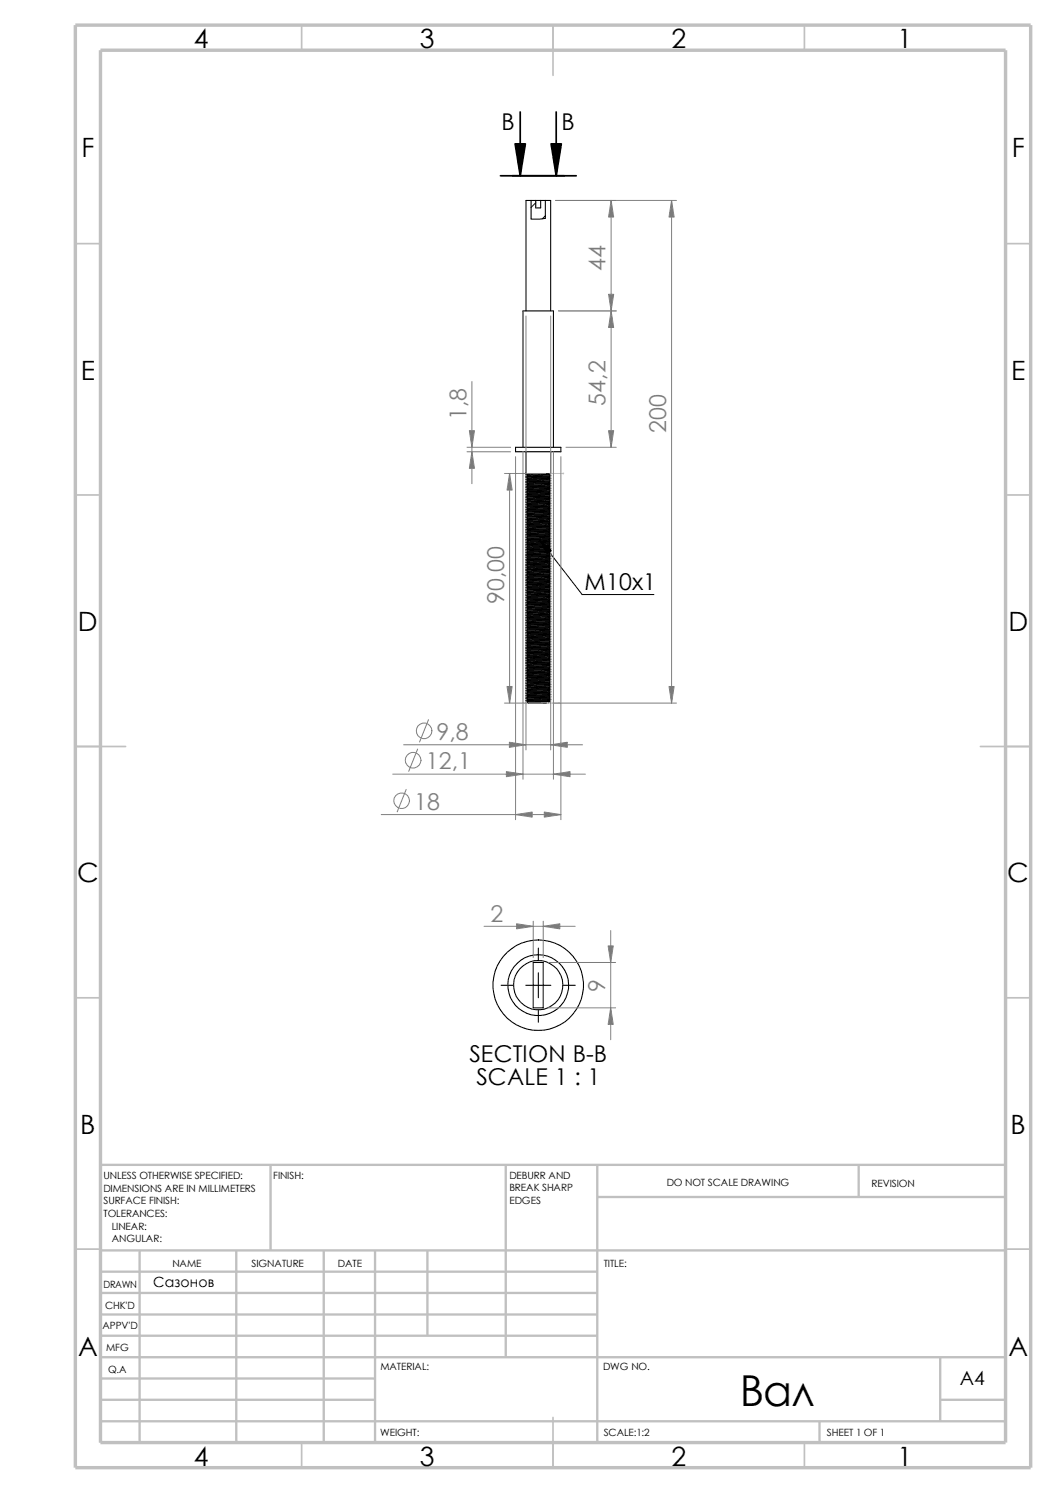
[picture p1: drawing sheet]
<svg xmlns="http://www.w3.org/2000/svg" width="210mm" height="297mm" viewBox="0 0 210 297" stroke-linecap="round" stroke-linejoin="round" font-family="sans-serif">
<g fill="none" stroke="#c0c0c0" stroke-width=".34">
<path d="M60 5v5M110 5v10M160 5v5M15 48.5h5M200 48.5h5M15 98.5h5M200 98.5h5M15 148.5h10M195 148.5h10M15 198.5h5M200 198.5h5M15 248.5h5"/>
<path d="M200 248.5h5M60 287v5M110 282v10M160 287v5"/>
</g>
<g fill="none" stroke="#c0c0c0" stroke-width=".47">
<path d="M53.8 231.7v17.1M100.6 231.7v38.3M118.8 231.7v55.3M118.8 238.1h81.2M170.8 231.7v6.4M200 231.7h-180v55.3M20 248.8h180M20 257.2h98.8M20 253h98.8M27.8 248.8v38.2M47 248.8v38.2M64.4 248.8v38.2"/>
<path d="M74.6 248.8v38.2M85 248.8v16.9M20 265.7h98.8M20 261.5h98.8M20 278.5h54.6M20 274.2h54.6M20 270h180M187 278.5h13M187 270v12.7M20 282.7h180M163 282.7v4.3"/>
</g>
<path d="M15 5h190v287h-190zM20 10h180v277h-180z" fill="none" stroke="#c0c0c0" stroke-width=".68" stroke-linecap="butt"/>
<g fill="none" stroke="#000" stroke-width=".21">
<path d="M105.6 39.9v3.7h.4l2.5-.2v-3.5M105.6 39.9h-1v21.9M105.6 39.9h2.9M106.6 39.9v1.5h.9v-1.5M108.5 39.9h1v21.9M102.5 89h9v.9h-9zM104 89v-27.2h6.1v27.2M104.6 99.9l.3 .2M104.6 99.4l.3 .2M104.6 98.9l.3 .2M104.6 98.4l.3 .2M104.6 97.9l.3 .2"/>
<path d="M104.6 96.9l.3 .2M104.6 96.4l.3 .2M104.6 95.9l.3 .2M104.6 95.4l.3 .2M104.6 94.4l.3 .2M104.6 89.9v4.5M104.6 94.9h.1M104.6 95.4h.1M104.6 95.9h.1M104.6 96.4h.1M104.6 96.9h.1M104.6 97.4h.1"/>
<path d="M104.6 97.9h.1M104.6 98.4h.1M104.6 98.8v.1M104.6 99.4h.1M104.6 99.9h.1M104.9 99.6l-.3 .3M104.9 99.2l-.3 .2M104.9 98.6l-.3 .2M104.9 98.1l-.3 .3M104.9 97.6l-.3 .3M104.9 97.1l-.3 .3M104.9 96.6l-.3 .3"/>
<path d="M104.9 96.1l-.3 .3M104.9 95.6l-.3 .2 4.9-.2M104.9 95.1l-.3 .3M104.9 94.6l-.3 .3M104.9 99.1v.1M109.2 99.8l-4.3 .3M109.2 99.4l-4.3 .2M109.2 98.8l-4.3 .3M109.2 98.3l-4.3 .3M109.2 97.8l-4.3 .3M109.2 97.3l-4.3 .3M109.2 96.4l-4.3 .2"/>
<path d="M109.2 95.8l-4.3 .3M109.2 95.3l-4.3 .3M109.2 94.8l-4.3 .3M109.2 99.9l.3 .2M109.2 99l.3 .1M109.2 98.5l.3 .1M109.2 98l.3 .1M109.2 97.5l.3 .1M109.2 96.9l.3 .2M109.2 96.5l.3 .1M109.2 96l.3 .1M109.2 95.5l.3 .2-4.9 .2"/>
<path d="M109.2 95l.3 .1M109.2 94.4l.3 .2M109.2 99.8v.1M109.2 99.4h.1M109.2 98.8v.2M109.2 98.3v.2M109.2 97.8v.2M109.2 97.3v.2M109.2 96.8v.1M109.2 96.4v.1M109.2 95.8v.2M109.2 95.3v.2"/>
<path d="M109.2 94.8v.2M109.2 94.3v.1M109.2 99.9l-4.3 .3M109.2 99l-4.3 .2M109.2 98.5l-4.3 .2M109.2 98l-4.3 .2M109.2 97.5l-4.3 .2M109.2 96.9l-4.3 .3M109.2 96.5l-4.3 .2M109.2 96l-4.3 .2M109.2 95.5l-4.3 .2M109.2 95l-4.3 .2"/>
<path d="M109.2 94.4l-4.3 .3M109.5 99.7l-.3 .1M109.5 99.2l-.3 .2M109.5 98.7l-.3 .1M109.5 98.2l-.3 .1M109.5 97.7l-.3 .1M109.5 97.2l-.3 .1M109.5 96.7a4.8 4.8 0 0 1-2.4 .2l-2.2 .2M109.5 96.2l-.3 .2M109.5 95.7l-.3 .1M109.5 95.2l-.3 .1M109.5 94.7l-.3 .1"/>
<path d="M109.5 94.2a4.8 4.8 0 0 1-2.4 .2l-2.2 .2M109.5 99.6l-4.9 .3M109.5 99.1l-4.9 .3M109.5 98.6l-4.9 .2M109.5 98.1l-4.9 .3M109.5 97.6l-4.9 .3M109.5 97.1l-4.9 .3M109.5 96.6l-4.9 .3M109.5 95.1l-4.9 .3M109.5 94.6l-4.9 .3M109.5 98.2l-4.9 .2M109.5 96.2l-4.9 .2"/>
<path d="M109.5 99.6l-.6-.1-4 .2M109.5 97.1l-.3 .1-4.6 .2 .3 .2M109.5 94.6l-.3 .1-4.6 .2 .3 .2M109.5 99.6l-.3 .1-4.6 .2M109.5 99.1l-.3 .1-4.6 .2M109.5 98.6l-4.9 .3M109.5 96.6l-.3 .1-4.6 .2M109.5 89.9v4.3l-4.9 .2M109.5 98.1v.1M104.6 119.9l.3 .2M104.6 119.4l.3 .2M104.6 118.9l.3 .2"/>
<path d="M104.6 118.4l.3 .2M104.6 117.9l.3 .2M104.6 117.4l.3 .2M104.6 116.9l.3 .2M104.6 116.4l.3 .2M104.6 116l.3 .1M104.6 115.4l.3 .2M104.6 114.9l.3 .2M104.6 114.4l.3 .2M104.6 113.9l.3 .2M104.6 112.9l.3 .2M104.6 112.4l.3 .2"/>
<path d="M104.6 111.9l.3 .2M104.6 111.4l.3 .2M104.6 110.9l.3 .2M104.6 110.4l.3 .2M104.6 109.9l.3 .2M104.6 109.4l.3 .2M104.6 108.9l.3 .2M104.6 108.4l.3 .2M104.6 107.9l.3 .2M104.6 107.4l.3 .2M104.6 106.9l.3 .2M104.6 106.4l.3 .2"/>
<path d="M104.6 105.9l.3 .2M104.6 104.9l.3 .2M104.6 104.4l.3 .2M104.6 103.9l.3 .2M104.6 103.4l.3 .2M104.6 102.9l.3 .2M104.6 102.4l.3 .2M104.6 101.9l.3 .2M104.6 101.4l.3 .2M104.6 100.9l.3 .2M104.6 100.4l.3 .2M104.6 100.4h.1"/>
<path d="M104.6 100.9h.1M104.6 101.3v.1M104.6 101.9h.1M104.6 102.4h.1M104.6 102.9h.1M104.6 103.4h.1M104.6 103.9h.1M104.6 104.4h.1M104.6 104.9h.1M104.6 105.4h.1M104.6 105.9h.1M104.6 106.8v.1"/>
<path d="M104.6 107.4h.1M104.6 107.9h.1M104.6 108.4h.1M104.6 108.9h.1M104.6 109.3v.1M104.6 109.9h.1M104.6 110.4h.1M104.6 110.9h.1M104.6 111.4h.1M104.6 111.9h.1M104.6 112.4h.1M104.6 112.9h.1"/>
<path d="M104.6 113.4h.1M104.6 113.9h.1M104.6 114.4h.1M104.6 114.9h.1M104.6 115.4h.1M104.6 115.9v.1M104.6 116.4h.1M104.6 116.9h.1M104.6 117.3v.1M104.6 117.9h.1M104.6 118.4h.1M104.6 118.9h.1"/>
<path d="M104.6 119.4h.1M104.6 119.9h.1M104.9 119.6l-.3 .2 4.9-.2M104.9 119.1l-.3 .3M104.9 118.6l-.3 .3M104.9 118.1l-.3 .3M104.9 117.7l-.3 .2M104.9 117.1l-.3 .2M104.9 116.6l-.3 .3M104.9 116.1l-.3 .3M104.9 115.6l-.3 .3M104.9 115.1l-.3 .3"/>
<path d="M104.9 114.6l-.3 .3M104.9 114.1l-.3 .2M104.9 113.6l-.3 .3M104.9 113.1l-.3 .3M104.9 112.6l-.3 .3M104.9 112.1l-.3 .3M104.9 111.6l-.3 .2M104.9 111.1l-.3 .3M104.9 110.6l-.3 .3M104.9 109.7l-.3 .2M104.9 109.1l-.3 .2M104.9 108.6l-.3 .3"/>
<path d="M104.9 108.1l-.3 .3M104.9 107.6l-.3 .3M104.9 107.1l-.3 .3M104.9 106.6l-.3 .2M104.9 106.1l-.3 .3M104.9 105.6l-.3 .3M104.9 105.1l-.3 .3M104.9 104.6l-.3 .3M104.9 104.1l-.3 .3M104.9 103.6l-.3 .2M104.9 103.1l-.3 .3M104.9 102.6l-.3 .3"/>
<path d="M104.9 101.7l-.3 .2M104.9 101.1l-.3 .2M104.9 100.6l-.3 .3M104.9 100.1l-.3 .3M104.9 117.6v.1M104.9 109.6v.1M104.9 101.6v.1M104.9 118.2l4-.2 .6 .1-.3 .1-4.6 .2M109.2 109.9l-4 .1-.3 .1-.3 .3M109.2 101.9l-4 .1-.3 .1-.3 .3M109.2 119.8l-4.3 .3M109.2 119.3l-4.3 .3"/>
<path d="M109.2 118.8l-4.3 .3M109.2 118.3l-4.3 .3M109.2 117.9l-4.3 .2M109.2 117.3l-4.3 .3M109.2 116.8l-4.3 .3M109.2 116.3l-4.3 .3M109.2 115.8l-4.3 .3M109.2 115.4l-4.3 .2M109.2 114.9l-4.3 .2M109.2 114.3l-4.3 .3M109.2 113.8l-4.3 .3M109.2 113.3l-4.3 .3"/>
<path d="M109.2 112.4l-4.3 .2M109.2 111.8l-4.3 .3M109.2 111.3l-4.3 .3M109.2 110.8l-4.3 .3M109.2 109.3l-4.3 .3M109.2 108.8l-4.3 .3M109.2 108.3l-4.3 .3M109.2 107.8l-4.3 .3M109.2 107.4l-4.3 .2M109.2 106.8l-4.3 .3M109.2 106.3l-4.3 .3M109.2 105.8l-4.3 .3"/>
<path d="M109.2 105.3l-4.3 .3M109.2 104.4l-4.3 .2M109.2 103.8l-4.3 .3M109.2 103.3l-4.3 .3M109.2 102.8l-4.3 .3M109.2 101.3l-4.3 .3M109.2 100.8l-4.3 .3M109.2 100.3l-4.3 .3M109.2 120l.3 .1M109.2 119.5l.3 .1M109.2 119l.3 .1M109.2 118.4l.3 .2"/>
<path d="M109.2 117.5l.3 .1M109.2 117l.3 .1M109.2 116.5l.3 .2-4.9 .2M109.2 116l.3 .1M109.2 115.4l.3 .2M109.2 115l.3 .1M109.2 114.5l.3 .1M109.2 114l.3 .1M109.2 113.5l.3 .1M109.2 112.9l.3 .3-4.9 .2 .3 .2M109.2 112.5l.3 .1M109.2 112l.3 .1"/>
<path d="M109.2 111.5l.3 .1M109.2 111l.3 .1M109.2 110.4l.3 .2M109.2 110l.3 .1M109.2 109.5l.3 .1M109.2 109l.3 .1M109.2 108.5l.3 .1M109.2 107.9l.3 .2M109.2 107.4l.3 .2M109.2 107l.3 .1M109.2 106.5l.3 .2-4.9 .2M109.2 106l.3 .1"/>
<path d="M109.2 105.5l.3 .2-4.9 .2M109.2 104.9l.3 .3-4.9 .2 .3 .2M109.2 104.5l.3 .1M109.2 104l.3 .1M109.2 103.5l.3 .1M109.2 103l.3 .2-4.9 .2M109.2 102.4l.3 .2M109.2 102l.3 .2-4.9 .2M109.2 101.5l.3 .2-4.9 .2M109.2 101l.3 .1M109.2 100.5l.3 .1M109.2 119.8v.2"/>
<path d="M109.2 119.3v.2M109.2 118.8v.2M109.2 118.3v.1M109.2 117.9h.1M109.2 117.3v.2M109.2 116.8v.2M109.2 116.3v.2M109.2 115.8v.2M109.2 115.4h.1M109.2 114.9v.1M109.2 114.3v.2M109.2 113.8v.2"/>
<path d="M109.2 113.3v.2M109.2 112.8v.1M109.2 112.4v.1M109.2 111.8v.2M109.2 111.3v.2M109.2 110.8v.2M109.2 110.3v.1M109.2 109.9v.1M109.2 109.3v.2M109.2 108.8v.2M109.2 108.3v.2M109.2 107.8v.1"/>
<path d="M109.2 107.4h.1M109.2 106.8v.2M109.2 106.3v.2M109.2 105.8v.2M109.2 105.3v.2M109.2 104.8v.1M109.2 104.4v.1M109.2 103.8v.2M109.2 103.3v.2M109.2 102.8v.2M109.2 102.3v.1M109.2 101.9v.1"/>
<path d="M109.2 101.3v.2M109.2 100.8v.2M109.2 100.3v.2M109.2 120l-4.3 .2M109.2 119.5l-4.3 .2M109.2 119l-4.3 .2M109.2 118.4l-4.3 .3M109.2 117.5l-4.3 .2M109.2 117l-4.3 .2M109.2 116.5l-4.3 .2M109.2 116l-4.3 .2M109.2 115.4l-4.3 .3"/>
<path d="M109.2 115l-4.3 .2M109.2 114.5l-4.3 .2M109.2 114l-4.3 .2M109.2 113.5l-4.3 .2M109.2 112.9l-4.3 .3M109.2 112.5l-4.3 .2M109.2 112l-4.3 .2M109.2 111.5l-4.3 .2M109.2 111l-4.3 .2M109.2 110.4l-4.3 .3M109.2 110l-4.3 .2M109.2 109.5l-4.3 .2"/>
<path d="M109.2 109l-4.3 .2M109.2 108.5l-4.3 .2M109.2 107.9l-4.3 .3M109.2 107.4l-4.3 .3M109.2 107l-4.3 .2M109.2 106.5l-4.3 .2M109.2 106l-4.3 .2M109.2 105.5l-4.3 .2M109.2 104.9l-4.3 .3M109.2 104.5l-4.3 .2M109.2 104l-4.3 .2M109.2 103.5l-4.3 .2"/>
<path d="M109.2 103l-4.3 .2M109.2 102.4l-4.3 .3M109.2 102l-4.3 .2M109.2 101.5l-4.3 .2M109.2 101l-4.3 .2M109.2 100.5l-4.3 .2M109.5 118.1l-4.9 .3M109.5 116.6l-4.9 .3M109.5 114.6l-4.9 .3M109.5 113.1l-4.9 .3M109.5 106.6l-4.9 .2M109.5 105.6l-4.9 .3"/>
<path d="M109.5 105.1l-4.9 .3M109.5 103.1l-4.9 .3M109.5 102.1l-4.9 .3M109.5 101.6l-4.9 .3M109.5 119.7l-.3 .1M109.5 119.2l-.3 .1M109.5 118.7l-.3 .1M109.5 118.2l-.3 .1M109.5 117.7l-.3 .2M109.5 117.2l-.3 .1M109.5 116.7l-.3 .1M109.5 116.2l-.3 .1"/>
<path d="M109.5 115.7l-.3 .1M109.5 115.2l-.3 .2M109.5 114.7l-.3 .2M109.5 114.2l-.3 .1M109.5 113.7l-.3 .1M109.5 113.2l-.3 .1M109.5 112.7a4.8 4.8 0 0 1-2.4 .2l-2.2 .2M109.5 112.2l-.3 .2M109.5 111.7l-.3 .1M109.5 111.2l-.3 .1M109.5 110.7l-.3 .1M109.5 110.2a4.8 4.8 0 0 1-2.4 .2l-2.2 .2"/>
<path d="M109.5 109.7l-.3 .2M109.5 109.2l-.3 .1M109.5 108.7l-.3 .1M109.5 108.2l-.3 .1M109.5 107.7l-.3 .1M109.5 107.2l-.3 .2M109.5 106.7l-.3 .1M109.5 106.2l-.3 .1M109.5 105.7l-.3 .1M109.5 105.2l-.3 .1M109.5 104.7a4.8 4.8 0 0 1-2.4 .2l-2.2 .2M109.5 104.2l-.3 .2"/>
<path d="M109.5 103.7l-.3 .1M109.5 103.2l-.3 .1M109.5 102.7l-.3 .1M109.5 102.2a4.8 4.8 0 0 1-2.4 .2l-2.2 .2M109.5 101.7l-.3 .2M109.5 101.2l-.3 .1M109.5 100.7l-.3 .1M109.5 100.2l-.3 .1M109.5 119.1l-4.9 .3M109.5 118.6l-4.9 .3M109.5 117.6l-4.9 .3M109.5 117.1l-4.9 .2"/>
<path d="M109.5 116.1l-4.9 .3M109.5 115.6l-4.9 .3M109.5 115.1l-4.9 .3M109.5 114.1l-4.9 .3M109.5 113.6l-4.9 .3M109.5 112.6l-4.9 .3M109.5 112.1l-4.9 .3M109.5 111.6l-4.9 .2M109.5 111.1l-4.9 .3M109.5 110.6l-4.9 .3M109.5 110.1l-4.9 .3M109.5 109.6l-4.9 .3"/>
<path d="M109.5 109.1l-4.9 .2M109.5 108.6l-4.9 .3M109.5 108.1l-4.9 .3M109.5 107.6l-4.9 .3M109.5 107.1l-4.9 .3M109.5 106.1l-4.9 .2M109.5 104.6l-4.9 .3M109.5 103.6l-4.9 .2M109.5 102.6l-4.9 .3M109.5 101.1l-4.9 .2M109.5 100.6l-4.9 .3M109.5 100.1l-4.9 .3"/>
<path d="M109.5 116.2l-4.9 .2M109.5 108.2l-4.9 .2M109.5 106.2l-4.9 .2M109.5 104.2l-4.9 .2M109.5 119.6l-4.9 .3M109.5 117.6l-.3 .1-4.6 .2M109.5 117.1l-4.9 .3M109.5 115.6l-.3 .1-4.6 .3M109.5 115.1l-.3 .1-4.6 .2M109.5 114.6l-.3 .1-4.6 .2M109.5 112.6l-.3 .1-4.6 .2M109.5 112.1l-.3 .1-4.6 .2"/>
<path d="M109.5 111.6l-4.9 .3M109.5 110.1l-.3 .1-4.6 .2M109.5 109.6l-.3 .1-4.6 .2M109.5 109.1l-4.9 .3M109.5 107.6l-.3 .1-4.6 .3M109.5 107.1l-.3 .1-4.6 .2M109.5 104.6l-.3 .1-4.6 .2M109.5 103.6l-4.9 .3M109.5 101.1l-4.9 .3M109.5 106.1v.1M109.5 108.1v.1M109.5 116.1v.1"/>
<path d="M104.6 138.9l.3 .2M104.6 138.4l.3 .2M104.6 137.9l.3 .2M104.6 137.4l.3 .2M104.6 136.9l.3 .2M104.6 136.4l.3 .2M104.6 135.9l.3 .2M104.6 135.4l.3 .2M104.6 134.9l.3 .2M104.6 134.5l.3 .1M104.6 133.9l.3 .2M104.6 133.4l.3 .2"/>
<path d="M104.6 132.9l.3 .2M104.6 132.4l.3 .2M104.6 131.4l.3 .2M104.6 130.9l.3 .2M104.6 130.4l.3 .2M104.6 129.9l.3 .2M104.6 129.4l.3 .2M104.6 128.9l.3 .2M104.6 128.4l.3 .2M104.6 127.9l.3 .2M104.6 127.4l.3 .2M104.6 126.9l.3 .2"/>
<path d="M104.6 126.4l.3 .2M104.6 125.9l.3 .2M104.6 125.4l.3 .2M104.6 124.9l.3 .2M104.6 124.4l.3 .2M104.6 123.4l.3 .2M104.6 122.9l.3 .2M104.6 122.4l.3 .2M104.6 121.9l.3 .2M104.6 120.9l.3 .2M104.6 120.4l.3 .2M104.6 139.4l.1 .1 .6-.1"/>
<path d="M104.6 120.4h.1M104.6 120.9h.1M104.6 121.4h.1M104.6 121.9h.1M104.6 122.4h.1M104.6 122.9h.1M104.6 123.4h.1M104.6 123.9h.1M104.6 124.4h.1M104.6 124.9h.1M104.6 125.3v.1M104.6 125.9h.1"/>
<path d="M104.6 126.4h.1M104.6 126.9h.1M104.6 127.4h.1M104.6 128.4h.1M104.6 128.9h.1M104.6 129.9h.1M104.6 130.4h.1M104.6 130.9h.1M104.6 131.4h.1M104.6 131.9h.1M104.6 132.4h.1M104.6 132.9h.1"/>
<path d="M104.6 133.3v.1M104.6 133.9h.1M104.6 134.4v.1M104.6 134.9h.1M104.6 135.4h.1M104.6 135.8v.1M104.6 136.4h.1M104.6 136.9h.1M104.6 137.4h.1M104.6 137.9h.1M104.6 138.4h.1M104.6 138.9h.1"/>
<path d="M104.6 139.4h.7M104.8 139.5l.1 .1M104.9 139.7h.8M104.9 139.1l-.3 .3M104.9 138.6l-.3 .3M104.9 138.1l-.3 .2M104.9 137.6l-.3 .3M104.9 137.1l-.3 .3M104.9 136.2l-.3 .2M104.9 135.6l-.3 .2M104.9 135.1l-.3 .3M104.9 134.6l-.3 .3"/>
<path d="M104.9 134.1l-.3 .3M104.9 133.6l-.3 .3M104.9 133.1l-.3 .2M104.9 132.6l-.3 .3M104.9 132.1l-.3 .3M104.9 131.6l-.3 .3M104.9 131.1l-.3 .3M104.9 130.6l-.3 .3M104.9 130.1l-.3 .2M104.9 129.6l-.3 .3M104.9 129.1l-.3 .3M104.9 128.1l-.3 .3"/>
<path d="M104.9 127.6l-.3 .2M104.9 127.1l-.3 .3M104.9 126.6l-.3 .3M104.9 126.1l-.3 .3M104.9 125.7l-.3 .2M104.9 125.1l-.3 .2M104.9 124.6l-.3 .3M104.9 124.1l-.3 .3M104.9 123.6l-.3 .3M104.9 123.1l-.3 .3M104.9 122.6l-.3 .3M104.9 122.1l-.3 .2 4.9-.2"/>
<path d="M104.9 121.6l-.3 .3M104.9 121.1l-.3 .3M104.9 120.1l-.3 .3M104.9 136.1v.1M104.9 125.6v.1M104.9 139.6v.1M109.2 139.4l-3.5 .3M109.2 136.4l-4 .1-.3 .1-.3 .3M109.2 128.4l-4 .1-.3 .1-.3 .3M109.2 120.4l-4.3 .2-.3 .3M109.2 138.9l-4.3 .2M109.2 138.3l-4.3 .3"/>
<path d="M109.2 137.8l-4.3 .3M109.2 137.3l-4.3 .3M109.2 135.8l-4.3 .3M109.2 135.3l-4.3 .3M109.2 134.8l-4.3 .3M109.2 134.3l-4.3 .3M109.2 133.9l-4.3 .2M109.2 133.4l-4.3 .2M109.2 132.8l-4.3 .3M109.2 132.3l-4.3 .3M109.2 131.8l-4.3 .3M109.2 130.9l-4.3 .2"/>
<path d="M109.2 130.3l-4.3 .3M109.2 129.8l-4.3 .3M109.2 129.3l-4.3 .3M109.2 127.8l-4.3 .3M109.2 127.3l-4.3 .3M109.2 126.8l-4.3 .3M109.2 126.3l-4.3 .3M109.2 125.9l-4.3 .2M109.2 125.3l-4.3 .3M109.2 124.8l-4.3 .3M109.2 124.3l-4.3 .3M109.2 123.8l-4.3 .3"/>
<path d="M109.2 123.4l-4.3 .2M109.2 122.9l-4.3 .2M109.2 122.3l-4.3 .3M109.2 121.8l-4.3 .3M109.2 121.3l-4.3 .3M109.2 139l.3 .2-4.2 .2M109.2 138.5l.3 .1M109.2 138l.3 .1M109.2 137.5l.3 .1M109.2 136.9l.3 .3-4.9 .2M109.2 136.5l.3 .1M109.2 136l.3 .1"/>
<path d="M109.2 135.5l.3 .2-4.9 .2M109.2 135l.3 .1M109.2 134.5l.3 .1M109.2 133.9l.3 .2M109.2 133.5l.3 .1M109.2 133l.3 .1M109.2 132.5l.3 .1M109.2 132l.3 .1M109.2 131.4l.3 .2M109.2 131l.3 .1M109.2 130.5l.3 .1M109.2 130l.3 .1"/>
<path d="M109.2 129.5l.3 .1M109.2 128.9l.3 .3-4.9 .3M109.2 128.5l.3 .1M109.2 128l.3 .2-4.9 .2M109.2 127.5l.3 .2-4.9 .2M109.2 127l.3 .1M109.2 126.4l.3 .2M109.2 125.5l.3 .2-4.9 .2M109.2 125l.3 .1M109.2 124.5l.3 .1M109.2 124l.3 .2-4.9 .2M109.2 123.4l.3 .2"/>
<path d="M109.2 123l.3 .1M109.2 122.5l.3 .1M109.2 122l.3 .1M109.2 121.5l.3 .1M109.2 120.9l.3 .2M109.2 120.5l.3 .1M109.2 124.8l.3-.1-4.9 .2M109.2 139.3v.1M109.2 138.9v.1M109.2 138.3v.2M109.2 137.8v.2M109.2 137.3v.2"/>
<path d="M109.2 136.8v.1M109.2 136.4v.1M109.2 135.8v.2M109.2 135.3v.2M109.2 134.8v.2M109.2 134.3v.2M109.2 133.9h.1M109.2 133.3v.2M109.2 132.8v.2M109.2 132.3v.2M109.2 131.8v.2M109.2 131.3v.1"/>
<path d="M109.2 130.9v.1M109.2 130.3v.2M109.2 129.8v.2M109.2 129.3v.2M109.2 128.8v.1M109.2 128.4v.1M109.2 127.8v.2M109.2 127.3v.2M109.2 126.8v.2M109.2 126.3v.1M109.2 125.9h.1M109.2 125.3v.2"/>
<path d="M109.2 124.8v.2M109.2 124.3v.2M109.2 123.8v.2M109.2 123.4h.1M109.2 122.9v.1M109.2 122.3v.2M109.2 121.8v.2M109.2 121.3v.2M109.2 120.8v.1M109.2 120.4v.1M109.2 139.4l.1 .1M109.2 139l-4.3 .2"/>
<path d="M109.2 138.5l-4.3 .2M109.2 138l-4.3 .2M109.2 137.5l-4.3 .2M109.2 136.9l-4.3 .3M109.2 136.5l-4.3 .2M109.2 136l-4.3 .2M109.2 135.5l-4.3 .2M109.2 135l-4.3 .2M109.2 134.5l-4.3 .2M109.2 133.9l-4.3 .3M109.2 133.5l-4.3 .2M109.2 133l-4.3 .2"/>
<path d="M109.2 132.5l-4.3 .2M109.2 132l-4.3 .2M109.2 131.4l-4.3 .3M109.2 131l-4.3 .2M109.2 130.5l-4.3 .2M109.2 130l-4.3 .2M109.2 129.5l-4.3 .2M109.2 128.9l-4.3 .3M109.2 128.5l-4.3 .2M109.2 128l-4.3 .2M109.2 127.5l-4.3 .2M109.2 127l-4.3 .2"/>
<path d="M109.2 126.4l-4.3 .3M109.2 125.5l-4.3 .2M109.2 125l-4.3 .2M109.2 124.5l-4.3 .2M109.2 124l-4.3 .2M109.2 123.4l-4.3 .3M109.2 123l-4.3 .2M109.2 122.5l-4.3 .2M109.2 122l-4.3 .2M109.2 121.5l-4.3 .2M109.2 120.9l-4.3 .3M109.2 120.5l-4.3 .2"/>
<path d="M109.3 139.5l-3.6 .2M109.3 139.5a1.78 1.78 0 0 1-1.7 .4h-2.5l-.2-.2M109.5 139.1l-4.9 .3M109.5 137.1l-4.9 .3M109.5 135.6l-4.9 .2M109.5 129.1l-4.9 .3M109.5 128.1l-4.9 .3M109.5 127.6l-4.9 .3M109.5 125.6l-4.9 .3M109.5 124.1l-4.9 .3M109.5 139.2a4.8 4.8 0 0 1-2.4 .2l-2.2 .2M109.5 138.7l-.3 .2"/>
<path d="M109.5 138.2l-.3 .1M109.5 137.7l-.3 .1M109.5 137.2l-.3 .1M109.5 136.7a4.8 4.8 0 0 1-2.4 .2l-2.2 .2M109.5 136.2l-.3 .2M109.5 135.7l-.3 .1M109.5 135.2l-.3 .1M109.5 134.7l-.3 .1M109.5 134.2l-.3 .1M109.5 133.7l-.3 .2M109.5 133.2l-.3 .1M109.5 132.7l-.3 .1"/>
<path d="M109.5 132.2l-.3 .1M109.5 131.7l-.3 .1M109.5 131.2a4.8 4.8 0 0 1-2.4 .2l-2.2 .2M109.5 130.7l-.3 .2M109.5 130.2l-.3 .1M109.5 129.7l-.3 .1M109.5 129.2l-.3 .1M109.5 128.7a4.8 4.8 0 0 1-2.4 .2l-2.2 .2M109.5 128.2l-.3 .2M109.5 127.7l-.3 .1M109.5 127.2l-.3 .1M109.5 126.7l-.3 .1"/>
<path d="M109.5 126.2l-.3 .1M109.5 125.7l-.3 .2M109.5 125.2l-.3 .1M109.5 124.2l-.3 .1M109.5 123.7l-.3 .1M109.5 123.2l-.3 .2M109.5 122.7l-.3 .2M109.5 122.2l-.3 .1M109.5 121.7l-.3 .1M109.5 121.2l-.3 .1M109.5 120.7a4.8 4.8 0 0 1-2.4 .2l-2.2 .2M109.5 120.2l-.3 .2"/>
<path d="M109.5 138.6l-4.9 .3M109.5 138.1l-4.9 .2M109.5 137.6l-4.9 .3M109.5 136.6l-4.9 .3M109.5 136.1l-4.9 .3M109.5 135.1l-4.9 .3M109.5 134.6l-4.9 .3M109.5 134.1l-4.9 .3M109.5 133.6l-4.9 .3M109.5 133.1l-4.9 .3M109.5 132.6l-4.9 .3M109.5 132.1l-4.9 .3"/>
<path d="M109.5 131.6l-4.9 .3M109.5 131.1l-4.9 .3M109.5 130.1l-4.9 .2M109.5 129.6l-4.9 .3M109.5 128.6l-4.9 .3M109.5 127.1l-4.9 .3M109.5 126.6l-4.9 .3M109.5 126.1l-4.9 .3M109.5 125.1l-4.9 .2M109.5 123.6l-4.9 .3M109.5 123.1l-4.9 .3M109.5 121.6l-4.9 .3"/>
<path d="M109.5 121.1l-4.9 .3M109.5 120.6l-4.9 .3M109.5 120.1l-4.9 .3M109.5 134.7l-4.9 .2M109.5 132.7l-4.9 .2M109.5 130.7l-4.9 .2M109.5 124.7l-4.9 .2M109.5 122.7l-4.9 .2M109.5 126.1l-.6-.1-4 .2M109.5 131.6l-.3 .1-4.6 .2 .3 .2M109.5 123.6l-.3 .1-4.6 .2 .3 .2M109.5 121.1l-.3 .1-4.6 .2 .3 .2"/>
<path d="M109.5 138.6l-.3 .1-4.6 .2M109.5 138.1l-4.9 .3M109.5 136.6l-.3 .1-4.6 .2M109.5 136.1l-.3 .1-4.6 .2M109.5 134.1l-.3 .1-4.6 .3M109.5 133.6l-.3 .1-4.6 .2M109.5 131.1l-.3 .1-4.6 .2M109.5 130.1l-4.9 .3M109.5 128.6l-.3 .1-4.6 .2M109.5 126.1l-.3 .1-4.6 .2M109.5 125.1l-4.9 .3M109.5 123.1l-.3 .1-4.6 .2"/>
<path d="M109.5 122.1l-4.9 .3M109.5 120.6l-.3 .1-4.6 .2M109.5 120.1l-.3 .1-4.6 .2M109.5 124.6v.1M109.5 132.6v.1M109.5 134.6v.1M106 191.5h2v9h-2z"/>
<circle cx="107" cy="196" r="9"/>
<circle cx="107" cy="196" r="4.9"/>
<circle cx="107" cy="196" r="6.1"/>
</g>
<path d="M106.6 40.3l-1 1M108.5 42.9l-.6 .6M107.2 107.2l8.6 11.1h14.2M99.7 196h2.4M104.6 196h5M107.1 188.6v2.4M107.1 193.5v5M112.1 196h2.3M107.1 201v2.4" fill="none" stroke="#000" stroke-width=".2"/>
<path d="M109.5 94.2h2.5M108.9 139.9h2.4" fill="none" stroke="#c0c0c0" stroke-width=".2"/>
<g fill="#c0c0c0" stroke="#c0c0c0" stroke-width=".2">
<circle cx="111.3" cy="139.9" r=".08"/>
<circle cx="108.9" cy="139.9" r=".08"/>
<circle cx="112" cy="94.2" r=".08"/>
<circle cx="109.5" cy="94.2" r=".08"/>
</g>
<g fill="none" stroke="#808080" stroke-width=".2">
<path d="M110.5 39.9h24M121.5 39.9v49.1M133.6 39.9v100M93.9 75.9v20.3M104.6 62.9v86.3M109.5 62.9v86.3M111.1 61.8h11.5M92.9 89h8.7M92.9 89.9h8.7M100.3 94.2h8.2M101.3 94.2v45.7M102.5 90.8v72.3"/>
<path d="M104 90v65M110.1 90v65M111.5 90.8v72.3M112.6 89h10M100.3 139.9h7.6M110 139.9h24.5M78.1 154h38.3M80.3 148.2h35.6M80.8 157.1l-1.8 4.4M83.1 149l-1.8 4.5M85.2 143.2l-1.8 4.4M75.8 162.1h35.7"/>
<path d="M96.3 184.3h18.1M106 183.3v7.2M108 183.3v7.2M109.1 191.5h13.3M121.5 185.1v21.7M109.1 200.5h13.3"/>
<circle cx="79.9" cy="159.3" r="1.56"/>
<circle cx="82.2" cy="151.2" r="1.56"/>
<circle cx="84.3" cy="145.4" r="1.55"/>
</g>
<g fill="#808080" stroke="#808080" stroke-width=".2">
<path d="M100.8 136.6h1.1l-.6 3.3z"/>
<path d="M101.3 94.2l.6 3.3h-1.1z"/>
<path d="M100.7 153.5l3.3 .5-3.3 .5z"/>
<path d="M110.1 154l3.3-.5v1z"/>
<path d="M121.5 61.8l.5 3.4h-1z"/>
<path d="M121 85.7h1l-.5 3.3z"/>
<path d="M121.5 39.9l.5 3.3h-1z"/>
<path d="M121 58.5h1l-.5 3.3z"/>
<path d="M133.6 39.9l.5 3.3h-1z"/>
<path d="M133.1 136.6h1l-.5 3.3z"/>
<path d="M109.5 148.2l3.3-.5v1z"/>
<path d="M101.3 147.7l3.3 .5-3.3 .5z"/>
<path d="M108.2 161.5l3.3 .6-3.3 .5z"/>
<path d="M102.5 162.1l3.3-.6v1.1z"/>
<path d="M93.9 89.9l.5 3.3h-1.1z"/>
<path d="M93.3 85.7h1.1l-.5 3.3z"/>
<path d="M121.5 200.5l.5 3.3h-1.1z"/>
<path d="M120.9 188.2h1.1l-.5 3.3z"/>
<path d="M108 184.3l3.3-.5v1z"/>
<path d="M102.7 183.8l3.3 .5-3.3 .5z"/>
</g>
<path d="M107.2 107.2l2.4 2.3-.8 .7z" fill="#000" stroke="#000" stroke-width=".2"/>
<path d="M102.4 28.6h2.1l-1 6.4zM109.6 28.6h2l-1 6.4z" fill="#000" stroke="#000" stroke-width=".34"/>
<path d="M99.5 35h15.1M103.5 22.3v12.7M110.6 22.3v12.7" fill="none" stroke="#000" stroke-width=".34"/>
<text font-size="8.5" x="147.1" y="279.7">Вал</text>
<g font-size="5.3">
<text x="38.5" y="9.6">4</text>
<text x="83.5" y="9.6">3</text>
<text x="133.5" y="9.6">2</text>
<text x="178.5" y="9.6">1</text>
<text x="16.2" y="31.3">F</text>
<text x="201.2" y="31.3">F</text>
<text x="16" y="75.6">E</text>
<text x="201.1" y="75.6">E</text>
<text x="15.5" y="125.6">D</text>
<text x="200.6" y="125.6">D</text>
<text x="15.3" y="175.6">C</text>
<text x="200.3" y="175.6">C</text>
<text x="16" y="225.6">B</text>
<text x="201" y="225.6">B</text>
<text x="15.5" y="269.8">A</text>
<text x="200.5" y="269.8">A</text>
<text x="38.5" y="291.6">4</text>
<text x="83.5" y="291.6">3</text>
<text x="133.5" y="291.6">2</text>
<text x="178.5" y="291.6">1</text>
</g>
<g font-size="4.6">
<text x="99.7" y="25.8">B</text>
<text x="111.7" y="25.8">B</text>
<text x="116.2" y="117.3">М10х1</text>
<text x="93.3" y="211.2">SECTION B-B</text>
<text x="94.7" y="215.8">SCALE 1 : 1</text>
</g>
<g font-size="4.6" fill="#808080">
<text x="120.4" y="54" transform="rotate(-90 120.4 54)">44</text>
<text x="92.8" y="83.6" transform="rotate(-90 92.8 83.6)">1,8</text>
<text x="120.4" y="80.7" transform="rotate(-90 120.4 80.7)">54,2</text>
<text x="132.5" y="86.1" transform="rotate(-90 132.5 86.1)">200</text>
<text x="100.2" y="120.2" transform="rotate(-90 100.2 120.2)">90,00</text>
<text x="86.8" y="147.2">9,8</text>
<text x="84.7" y="153">12,1</text>
<text x="82.4" y="161.1">18</text>
<text x="97.5" y="183.3">2</text>
<text x="120.4" y="197.4" transform="rotate(-90 120.4 197.4)">9</text>
</g>
<text font-size="3.9" x="190.9" y="275.5">A4</text>
<text font-size="2.8" x="30.5" y="256">Сазонов</text>
<g font-size="2">
<text x="20.6" y="234.6">UNLESS OTHERWISE SPECIFIED:</text>
<text x="20.6" y="237.1">DIMENSIONS ARE IN MILLIMETERS</text>
<text x="20.6" y="239.6">SURFACE FINISH:</text>
<text x="54.4" y="234.6">FINISH:</text>
<text x="101.3" y="239.5">EDGES</text>
<text x="101.3" y="234.5">DEBURR AND</text>
<text x="101.3" y="237">BREAK SHARP</text>
<text x="132.6" y="236">DO NOT SCALE DRAWING</text>
<text x="173.3" y="236.2">REVISION</text>
<text x="20.6" y="242.1">TOLERANCES:</text>
<text x="22.2" y="244.6">LINEAR:</text>
<text x="22.2" y="247.1">ANGULAR:</text>
<text x="50" y="252">SIGNATURE</text>
<text x="67.2" y="252">DATE</text>
<text x="120.1" y="252">TITLE:</text>
<text x="20.6" y="256.2">DRAWN</text>
<text x="34.3" y="252.1">NAME</text>
<text x="20.9" y="260.4">CHK'D</text>
<text x="20.4" y="264.5">APPV'D</text>
<text x="21.1" y="268.8">MFG</text>
<text x="21.5" y="273.1">Q.A</text>
<text x="75.6" y="272.5">MATERIAL:</text>
<text x="119.9" y="272.5">DWG NO.</text>
<text x="75.6" y="285.6">WEIGHT:</text>
<text x="120.1" y="285.6">SCALE:1:2</text>
<text x="164.5" y="285.6">SHEET 1 OF 1</text>
</g>
</svg>
